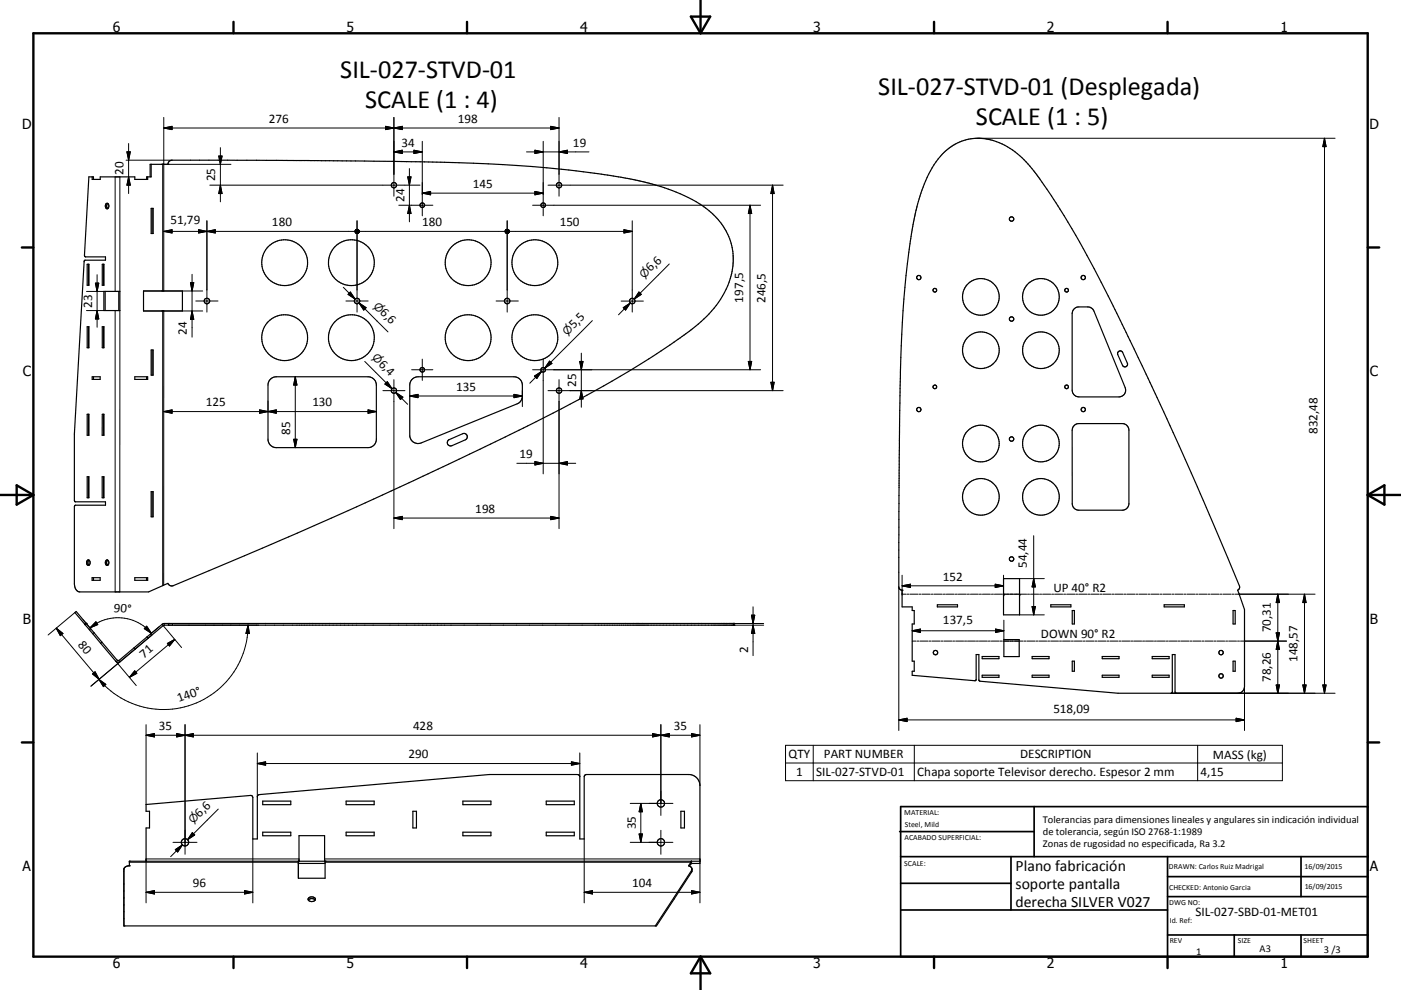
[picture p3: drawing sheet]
<svg xmlns="http://www.w3.org/2000/svg" width="420mm" height="297mm" viewBox="0 0 420 297" stroke-linecap="round" stroke-linejoin="round" font-family="sans-serif">
<g fill="none" stroke="#000" stroke-width=".36">
<path d="M27.6 53.1v.7h2.5v-.7h10.3v.7h3.9v-.7M45 53.1v-3.8h5.3a1.21 1.21 0 0 1 1.3-1.2l49.7 .1a992.5 992.5 0 0 1 58.2 1.8l19.8 2.1 6.9 1.1 7.7 1.6a55.6 55.6 0 0 1 17.1 7.2 18.9 18.9 0 0 1 6.2 25.8 41.3 41.3 0 0 1-13.3 13.6 401.9 401.9 0 0 1-58.4 32.6l-12.6 6a1519.5 1519.5 0 0 1-59.6 26.7l-21.3 9a1.22 1.22 0 0 1-1.7-.7l-5.7 2.6h-20.7a2.17 2.17 0 0 1-1.6-2.5v-23.2l.3-.3h9v-1h-9l-.3-.5v-19.9l2.9-51.7 .3-.4h6.1v-1h-5.9l-.4-.4 1.3-23.6h1.4v.7M45.3 49.3v3.8h-1.3v.7M282.7 46.1a15.2 15.2 0 0 1 19.4-2.1 37 37 0 0 1 11 11.7 335.1 335.1 0 0 1 25.7 46.5l14.8 31.7 7.2 16.3 10.8 25.6a.99 .99 0 0 1-.5 1.3l2 5.8v23.1a2.02 2.02 0 0 1-2 2l-18.7-.1-.1-11.5h-.8v11.3l-.4 .3h-15.9l-41.4-3.6-.3-.4v-7.6h-.8v7.6l-.3 .2-18.9-1.6v-1.2h.6v-3h-.6v-11.2h.6v-4h-.6v-1.1h-3v-5a1.04 1.04 0 0 1-1-1l.1-41.9a622.8 622.8 0 0 1 2-51.5l1.3-10.3 1.5-8.2a46.5 46.5 0 0 1 6.9-16.5zM26.1 79.3h.6v6.3h-.6zM26.5 79.3v6.3M30.7 79.3h.5v6.3h-.5zM31 79.3v6.3M31.7 61.2a.6 .6 0 0 1 .9 0 .6 .6 0 0 1 0 .8 .56 .56 0 0 1-.7 .6 .56 .56 0 0 1-.3-.8zM32.3 61a1.05 1.05 0 0 0 0 1.6M45.3 62.5h.6v7.6h-.6zM45.6 62.5v7.6"/>
<path d="M26.1 98h.6v6.3h-.6zM26.5 98v6.3M30.7 98h.5v6.3h-.5zM31 98v6.3M31.1 87.4h4.8v5.8h-4.8zM31.5 87.4v5.8M35.6 87.4v5.8M43 87.3h11.7v6h-11.7zM321.9 92.8l1.2-.7h3l1 .2 .7 .7 9.5 23.3a2.02 2.02 0 0 1-1.8 2.8h-12.1a2.06 2.06 0 0 1-2-2v-23zM27.6 113h2.4v.8h-2.4zM28 113v.8M40.4 113h3.9v.8h-3.9z"/>
<path d="M44 113v.8M45.3 105h.6v7.6h-.6zM45.6 105v7.6M81.2 113.6l.9-.5 .7-.1h27.5a2.5 2.5 0 0 1 2.5 2.5v16.3a2.5 2.5 0 0 1-2.5 2.5h-27.5a2.5 2.5 0 0 1-2.5-2.5v-16.3l.3-1zM123.7 113.6l1.6-.6h28.8a2.5 2.5 0 0 1 2.5 2.5v3.4a2.5 2.5 0 0 1-1.6 2.3l-28.7 11.7a2.49 2.49 0 0 1-3.5-2.3v-15.1l.3-1zM335.4 105.4l.5-.1 .6 .3 1.5 3.3a.79 .79 0 0 1-.4 1.1 .79 .79 0 0 1-1.1-.4l-1.4-3.2v-.6zM26.1 124.3h.6v6.3h-.6zM26.5 124.3v6.3M30.7 124.3h.5v6.3h-.6zM31 124.3v6.3M134.5 132l4.2-1.9a1 1 0 0 1 1.3 .5 1 1 0 0 1-.5 1.4l-4 1.7a1.01 1.01 0 0 1-1.3-.4 1.01 1.01 0 0 1 .3-1.3zM321.9 127.8l.9-.6 .6-.1h13.1a1.98 1.98 0 0 1 2 2v22a2.02 2.02 0 0 1-2 2h-13.1a1.97 1.97 0 0 1-1.9-2l-.1-22z"/>
<path d="M26.1 143h.6v6.3h-.6zM26.5 143v6.3M30.6 143h.6v6.3h-.6zM31 143v6.3M45.3 147.5h.6v7.5h-.6zM45.6 147.5v7.5M26.2 168.1l.1-.1a.81 .81 0 0 1 .7 .8 .81 .81 0 0 1-.7 .8 1 1 0 0 1-.1-1.5zM26.7 168.1a1.03 1.03 0 0 0 0 1.5M27.6 173.3h2.4v.8h-2.4zM28 173.3v.8M31.7 168.2a.6 .6 0 0 1 .8 0 .6 .6 0 0 1 .1 .8 .55 .55 0 0 1-.6 .6 .55 .55 0 0 1-.4-.8zM32.3 168.1a.98 .98 0 0 0 0 1.5"/>
<path d="M40.4 173.3h3.9v.8h-3.9zM43.9 173.3v.8M300.9 173.6h4.8v10.9h-4.8zM25.4 187.2v.1M25.4 187.3l.1 .1M25.5 187.4l1.3 1.5M25.8 186.9l-3-3.5-.3 .4 2.9 3.4M25.8 186.9l.1 .2M25.8 186.9h.1M25.9 187.1l1.3 1.5M25.9 187.1l-.4 .3M26.8 188.9l1 1.2"/>
<path d="M27.2 188.6l-.4 .3M27.2 188.6l1 1.2M27.8 190.1l2.4 2.9M28.2 189.8l2.4 2.9M28.2 189.8l-.4 .3M30.6 192.7l4.7 5.5 .5-.1 4.4-3.8M30.6 192.7l-.4 .3M40.2 194.3l.4 .4M44.1 191.1l-3.9 3.2M44.1 191.1l.3 .3M44.4 191.4l-8.3 7.1-.6 .2-.8-.4-4.5-5.3M45.2 190.2l3.4-2.9 .7-.2h170.7v.5h-170.7l-3.8 3"/>
<path d="M45.2 190.2l-1.1 .9M45.2 190.2l.3 .4M45.5 190.6l-1.1 .8M50.5 187.1v.5M281 181.4h6.1v.7h-6.1zM294.5 197h5v.6h-5zM301 191.9h4.6v5.1h-4.6zM309.5 197h5v.6h-5zM315 181.4h6.1v.7h-6.1zM321.5 183.2h.6v4h-.6zM321.5 198.4h.6v3h-.6zM330.5 197h5v.6h-5z"/>
<path d="M345.4 197h5.1v.6h-5.1zM349 181.4h6.1v.7h-6.1zM369.7 183.2h.6v4h-.6zM369.7 198.4h.6v3h-.6zM294.5 202.6h5v.6h-5zM309.5 202.6h5v.6h-5zM330.5 202.6h5v.6h-5zM345.4 202.6h5.1v.6h-5.1zM43.8 258.4v-10h1v-5h-1v-2l31.6-2.7 .4 .6v12.4h1.3v-12.6l.3-.6 .4-.1 68.9-6h26.4l.5 .2 .2 .4v18.7h1.3v-18.7l.4-.5 31-.1a3.3 3.3 0 0 1 3.3 3.3v23.3h-2.5M78.8 249.7h8.4v1h-8.4zM78.8 240.3h8.4v1.1h-8.4zM89.5 258.4v5.1h8v-5.1"/>
<path d="M89.5 259h8M89.6 258.4v-7.7h7.7v7.7M103.8 249.7h8.4v1h-8.4zM103.8 240.3h8.4v1.1h-8.4zM123.8 243.4h1.1v5h-1.1zM138.8 249.7h8.4v1h-8.4zM138.8 240.3h8.4v1.1h-8.4zM163.8 249.7h8.4v1h-8.4zM163.8 240.3h8.4v1.1h-8.4zM204.1 243.4h1.1v5h-1.1zM206.7 259.9l.6 .3 .2 .5M207.1 258.7l-.7 1.1 .3 .1"/>
<path d="M207.1 259.2l-.4 .7M207.1 258.7v.5M207.2 259.1l-.1 .1M207.3 258.4l-.2 .3M207.3 259l-.1 .1M207.3 258.4v.6M209.8 258.4h-171v1.4l-1.2 .3-.5 .6v15M92.4 270a1.37 1.37 0 0 1 2.1 0M92.6 269.3a1.09 1.09 0 0 1 1.2-.2 1.09 1.09 0 0 1 .7 .9 1.16 1.16 0 0 1-1.2 .5 1.16 1.16 0 0 1-.9-.9zM207.4 260.9l-10.9 16.9M207.5 260.7l-.2 1-10.5 16.1h-159.6l-.1-2.2M207.5 260.7l-.1 .1"/>
<circle cx="118.1" cy="55.6" r=".8"/>
<circle cx="167.6" cy="55.6" r=".8"/>
<circle cx="85.3" cy="78.8" r="6.9"/>
<circle cx="105.4" cy="78.8" r="6.9"/>
<circle cx="126.6" cy="61.6" r=".69"/>
<circle cx="140.4" cy="78.8" r="6.9"/>
<circle cx="160.4" cy="78.8" r="6.9"/>
<circle cx="162.9" cy="61.6" r=".69"/>
<circle cx="303.3" cy="65.7" r=".66"/>
<circle cx="62" cy="90.3" r=".83"/>
<circle cx="107" cy="90.3" r=".83"/>
<circle cx="152.1" cy="90.3" r=".82"/>
<circle cx="189.6" cy="90.3" r=".82"/>
<circle cx="275.5" cy="83.3" r=".64"/>
<circle cx="280.3" cy="87.1" r=".55"/>
<circle cx="294.1" cy="89.1" r="5.5"/>
<circle cx="303.3" cy="95.7" r=".66"/>
<circle cx="312.1" cy="89.1" r="5.5"/>
<circle cx="319.8" cy="87.1" r=".55"/>
<circle cx="324.8" cy="83.3" r=".64"/>
<circle cx="85.4" cy="101.3" r="6.9"/>
<circle cx="105.4" cy="101.3" r="6.9"/>
<circle cx="118.1" cy="117.2" r=".81"/>
<circle cx="126.6" cy="110.9" r=".69"/>
<circle cx="140.4" cy="101.3" r="6.9"/>
<circle cx="160.4" cy="101.3" r="6.9"/>
<circle cx="162.9" cy="110.9" r=".69"/>
<circle cx="167.6" cy="117.2" r=".8"/>
<circle cx="280.3" cy="116.1" r=".55"/>
<circle cx="294.1" cy="105.1" r="5.5"/>
<circle cx="312.1" cy="105.1" r="5.5"/>
<circle cx="319.8" cy="116.1" r=".55"/>
<circle cx="275.5" cy="122.9" r=".64"/>
<circle cx="294.1" cy="133.1" r="5.5"/>
<circle cx="303.3" cy="131.7" r=".66"/>
<circle cx="312.1" cy="133.1" r="5.5"/>
<circle cx="324.8" cy="122.9" r=".64"/>
<circle cx="294.1" cy="149.1" r="5.5"/>
<circle cx="312.1" cy="149.1" r="5.5"/>
<circle cx="303.3" cy="167.7" r=".66"/>
<circle cx="280.5" cy="195.8" r=".66"/>
<circle cx="366.1" cy="195.8" r=".65"/>
<circle cx="366.1" cy="202.8" r=".66"/>
<circle cx="55.5" cy="252.7" r="1.1"/>
<circle cx="198.1" cy="241" r="1.1"/>
<circle cx="198.1" cy="252.7" r="1.1"/>
</g>
<g fill="none" stroke="#000" stroke-width=".3">
<path d="M49.1 35.2v52.1M49.1 38.4h118.5M49.1 38.4l2.5-.5v1zM115.6 37.9l2.5 .5-2.5 .5zM118.1 35.2v23.7M118.1 38.4l2.5-.5v1zM165.1 37.9l2.5 .5-2.5 .5zM167.6 35.2v23.7M34.5 53.1v34.3M35.9 53.1v34.3M37.8 48.1h13.8M38.1 45.5h1l-.5 2.6z"/>
<path d="M38.6 53.1l.5 2.5h-1zM38.6 43.1v15M62.9 55.6h63M65.6 46.8h1l-.5 2.5zM66.1 55.6l.5 2.5h-1zM66.1 44.3v16.3M69.2 49.3h-20.4v38M118.1 45.6l2.5-.5v1zM118.1 45.6h8.5M122.2 53.1h1l-.5 2.5zM122.7 50.6v16M124.1 45.1l2.5 .5-2.5 .5z"/>
<path d="M126.6 42.4v22.3M126.6 57.9h36.3M126.6 57.9l2.5-.5v1.1zM157.9 45.6h18.7M160.4 57.4l2.5 .5-2.5 .6zM160.4 45.1l2.5 .5-2.5 .5zM162.9 42.4v22.3M164.3 55.6h70.5M167.6 45.6l2.5-.5v1zM231.6 55.6v61.6M231.6 55.6l.5 2.5h-1zM293.1 41.5h107.2"/>
<path d="M397.1 41.5v166.5M397.1 41.5l.5 2.5h-1zM49.1 69.4h57.3M49.1 69.4l2.5-.5v1zM59.5 68.9l2.5 .5-2.5 .5zM62 66.2v27.4M62 69.4l2.5-.5v1zM107 66.2v27.4M107.7 69.4h43.7M119.6 61.6h10.2M122.7 61.6l.5 2.5h-1zM152.1 66.2v27.4"/>
<path d="M152.7 69.4h36.9M159.7 61.6h68.3M187.1 68.9l2.5 .5-2.5 .5zM189.6 66.2v27.4M200.7 79.2l-10.6 10.5M224.9 61.6v49.3M224.9 61.6l.5 2.5h-1zM25.9 93.2h5.2M25.9 87.4h5.2M28.6 84.9h1l-.5 2.5zM29.1 82.4v15.8M29.1 93.2l.5 2.5h-1z"/>
<path d="M34.5 93.2v84.4M35.9 93.2v84.4M43 87.3h17.8M43 93.3h17.8M48.8 93.3v82.4M49.1 93.3v82.2M57.1 84.8h1l-.5 2.5zM57.6 82.3v18.9M57.6 93.3l.5 2.5h-1zM58.7 90.3h6.7M102.9 86.2l3.6 3.5M103.7 90.3h6.7"/>
<path d="M105 87.6l1.5 2.1-2.1-1.4zM107.6 90.9l1.8 1.8M107.6 90.9l2.2 1.4-.7 .7zM107.6 90.9l8.7 8.7M148.7 90.3h6.7M177.6 96.2l-14.3 14.2M186.2 90.3h6.7M186.9 92.3l2.1-1.4-1.5 2.1zM189 90.9l-3.6 3.5M191.6 87.6l.7 .7-2.2 1.4zM88.5 113v21.3M88.5 113l.5 2.5h-1z"/>
<path d="M109.4 108.4l8.1 8.2M114.8 117.2h6.6M115.8 114.9l1.7 1.7M116.1 114.5l1.4 2.1-2.1-1.4zM118.1 113.9v44.7M118.7 117.8l3.5 3.5M118.7 117.8l2.1 1.4-.7 .7zM122.8 118.8h33.8M122.8 118.8l2.5-.5v1zM123.4 110.9h6.4M126.6 107.8v6.3M154.1 118.3l2.5 .5-2.5 .5z"/>
<path d="M156.6 117.2v4.8M159.7 110.9h68.3M160.2 112.8l2.2-1.4-1.5 2.1zM162.4 111.4l-3.6 3.6M162.9 107.8v34.4M164.3 117.2h70.5M164.8 108.3l.7 .7-2.2 1.4zM165.1 108.7l-1.8 1.7M167.6 113.9v44.7M173.8 108.4h1l-.5 2.5zM174.3 105.9v16.3M174.3 117.2l.5 2.5h-1z"/>
<path d="M224.4 108.4h1l-.5 2.5zM231.1 114.7h1l-.5 2.5zM49.1 123.5l2.5-.5v1zM49.1 123.5h63.7M77.8 123l5 1v-1l-5 1zM80.3 120.3v3.4M88 131.8h1l-.5 2.5zM110.3 123l2.5 .5-2.5 .5zM155 139h17.6M160.4 138.5l2.5 .5-2.5 .5zM167.6 139l2.5-.5v1zM118.1 155.4l2.5-.5v1z"/>
<path d="M118.1 155.4h49.5M165.1 154.9l2.5 .5-2.5 .5zM269.5 176.1v43.1M270.5 178.3h1.2M270.5 175.8h30.4M270.5 175.8l2.5-.5v1zM270.5 172.6v5.9M272 178.3h.6M272.9 178.3h2.4M275.6 178.3h.6M276.5 178.3h2.4M279.2 178.3h.6"/>
<path d="M280.1 178.3h2.4M282.8 178.3h.6M283.7 178.3h2.4M286.4 178.3h.6M287.3 178.3h2.4M290 178.3h.6M290.9 178.3h2.4M293.6 178.3h.6M294.5 178.3h2.4M297.2 178.3h.6M298.1 178.3h2.4M298.4 175.3l2.5 .5-2.5 .5z"/>
<path d="M300.8 178.3h7M300.9 172.6v6.2M305.7 173.6h7.4M308.1 178.3h.6M309 178.3h2.4M309.9 160.7v23.8M309.9 173.6l.5 2.5h-1zM311.7 178.3h.6M312.6 178.3h2.4M315.3 178.3h.6M316.2 178.3h2.4M318.9 178.3h.6"/>
<path d="M319.8 178.3h2.4M322.5 178.3h.6M323.4 178.3h2.4M326.1 178.3h.6M327 178.3h2.4M329.7 178.3h.6M330.6 178.3h2.4M333.3 178.3h.6M334.2 178.3h2.4M336.9 178.3h.6M337.8 178.3h2.4M340.5 178.3h.7"/>
<path d="M341.5 178.3h2.3M344.2 178.3h.6M345.1 178.3h2.4M347.8 178.3h.6M348.7 178.3h2.4M351.4 178.3h.6M352.3 178.3h2.4M355 178.3h.6M355.9 178.3h2.4M358.6 178.3h.6M359.5 178.3h2.4M362.2 178.3h.6"/>
<path d="M363.1 178.3h2.4M365.8 178.3h.6M366.7 178.3h2.4M369.4 178.3h.6M370.3 178.3h24M383.1 178.3v29.7M383.1 178.3l.5 2.5h-1zM391.1 178.3v29.7M391.1 178.3l.5 2.5h-1zM16.9 188.5l12.8 15.3M16.9 188.5l2 1.6-.8 .6zM22.5 183.8l-8.1 6.7"/>
<path d="M24.9 185.9l2.3 2.7M25.8 186.9l-.4 .3M25.9 187.1l-.4 .3M27 188.4a13.1 13.1 0 0 1 18.4 1.6M28.8 186.5l.5 .9-2.3 1zM34.7 198.3l6.1 7.4M44 187.9l1.4 2.1-2.1-1.4zM45.5 190.6l-18.3 15.3M47.8 187.9l-2.6 2.3M48.6 187.3l5.8 7M49.3 187.1v.5M50.2 193l2.2-1.2-1.6 2z"/>
<path d="M51.7 187.1v.5M52.1 187.6h25.4M52.1 187.1h176.8M52.4 191.8l-13.6 11.4M74.4 187.6a25.3 25.3 0 0 1-16.7 23.7 25.3 25.3 0 0 1-28-7.5M74.4 187.6l.4 2.5-1.1-.1zM220 187.6h8.9M225.3 184.6h1l-.5 2.5zM225.8 182v14.7M225.8 187.6l.5 2.5h-1zM273.5 192.3h1.1M273.5 189.2h27.5"/>
<path d="M273.5 189.2l2.5-.5v1zM275 192.3h.5M275.8 192.3h2.4M278.5 192.3h.6M279.4 192.3h2.4M282.1 192.3h.6M283 192.3h2.3M285.6 192.3h.6M286.5 192.3h2.4M289.2 192.3h.6M290.1 192.3h2.4M292.7 192.3h.6"/>
<path d="M293.6 192.3h2.4M296.3 192.3h.6M297.2 192.3h2.4M298.5 188.7l2.5 .5-2.5 .5zM299.9 192.3h.6M300.7 192.3h6M301 186.1v5.8M305.7 184.5h7.4M307 192.3h.6M307.9 192.3h2.3M309.4 182h1l-.5 2.5zM310.5 192.3h.6"/>
<path d="M311.4 192.3h2.4M314.1 192.3h.6M315 192.3h2.4M317.7 192.3h.5M318.5 192.3h2.4M321.2 192.3h.6M322.1 192.3h2.4M324.8 192.3h.6M325.7 192.3h2.3M328.3 192.3h.6M329.2 192.3h2.4M331.9 192.3h.6"/>
<path d="M332.8 192.3h2.3M335.4 192.3h.6M336.3 192.3h2.4M339 192.3h.6M339.9 192.3h2.4M342.6 192.3h.6M343.4 192.3h2.4M346.1 192.3h.6M347 192.3h2.4M349.7 192.3h.6M350.6 192.3h2.3M353.2 192.3h.6"/>
<path d="M354.1 192.3h2.4M356.8 192.3h.6M357.7 192.3h2.4M360.4 192.3h.5M361.2 192.3h2.4M363.9 192.3h.6M364.8 192.3h2.4M367.5 192.3h.6M368.4 192.3h2.3M371 192.3h.6M371.9 192.3h13.8M382.6 189.8h1l-.5 2.5z"/>
<path d="M383.1 192.3l.5 2.5h-1zM27.7 202.2l.8-.6 1.2 2.2zM29.7 203.8l2 1.5-.7 .7zM40.4 201.3l.6 .7-2.2 1.2zM43.8 217.4v24M55.5 217.4v38.9M198.1 217.4v27.2M209.8 217.4v18.3M269.5 216h103.6M269.5 216l2.5-.5v1zM351.1 208h49.2M370.6 215.5l2.5 .5-2.5 .5z"/>
<path d="M373.1 206v13.2M382.6 205.5h1l-.5 2.5zM390.6 205.5h1l-.5 2.5zM396.6 205.5h1l-.5 2.5zM43.8 220.6h166M43.8 220.6l2.5-.5v1zM53 220.1l5 1v-1l-5 1zM77.1 229.1h96.7M77.1 229.1l2.5-.5v1zM77.1 225.9v13.2M171.3 228.6l2.5 .5-2.5 .5zM173.8 225.9v7.1"/>
<path d="M195.6 220.1v1l5.1-1v1zM207.3 220.1l2.5 .5-2.5 .5zM235.5 223.6h149v10.6h-149zM235.5 228.9h149M243.8 223.6v10.6M274.1 223.6v10.6M359.1 223.6v10.6M38.8 258.7h50.7M51.9 252.7h7.2M52.6 254.9l2.1-1.4-1.4 2.1zM54.7 253.5l-3.5 3.5M57.7 249.8l.7 .7-2.2 1.4z"/>
<path d="M65.4 242.7l-9.2 9.2M75.8 251.7v19.2M89.6 257.7h-45.8v13.2M97.3 257.7h112.5v13.2M97.5 258.7h109.6M175.1 251.7v19.2M188.9 241h12.8M188.9 252.7h12.8M191.6 250.2h1l-.5 2.5zM192.1 241v11.7M192.1 241l.5 2.5h-1zM198.1 249.1v7.2"/>
<path d="M43.8 267.7h32M43.8 267.7l2.5-.5v1zM73.3 267.2l2.5 .5-2.5 .5zM175.1 267.7h34.7M175.1 267.7l2.5-.5v1zM207.3 261.1v.6M207.3 267.2l2.5 .5-2.5 .5z"/>
</g>
<g fill="#000">
<circle cx="50.3" cy="49.3" r=".18"/>
<circle cx="48.8" cy="93.3" r=".18"/>
<circle cx="270.5" cy="177.1" r=".18"/>
<circle cx="300.9" cy="178.5" r=".18"/>
<circle cx="305.7" cy="178.5" r=".18"/>
<circle cx="25.5" cy="187.4" r=".18"/>
<circle cx="25.9" cy="187.1" r=".18"/>
<circle cx="220" cy="187.1" r=".18"/>
<circle cx="220" cy="187.6" r=".18"/>
<circle cx="38.8" cy="259.8" r=".18"/>
<circle cx="38.8" cy="258.4" r=".18"/>
<circle cx="89.5" cy="258.4" r=".18"/>
<circle cx="89.5" cy="259" r=".18"/>
<circle cx="97.5" cy="258.4" r=".18"/>
<circle cx="37.2" cy="277.8" r=".18"/>
</g>
<g fill="none" stroke="#000" stroke-width=".71">
<path d="M10 10h400v277h-400zM70 6.6v3.4M140 6.6v3.4M207.1 5h5.8l-2.9 5zM210 0v10M280 6.6v3.4M350 6.6v3.4M6.6 74.2h3.4M410 74.2h3.5M0 148.5h10M5 145.6l5 2.9-5 2.9zM410 148.5h10.1"/>
<path d="M410 148.5l5.1-2.9v5.8zM6.6 222.7h3.4M410 222.7h3.5M70 287v3.4M140 287v3.4M210 287v10M210 287l2.9 5h-5.8zM280 287v3.4M350 287v3.4"/>
</g>
<g fill="none" stroke="#000" stroke-width=".51">
<path d="M269.7 249.5h40.3M270 242h140v45h-140zM270 257h140M303.1 257v16M310 242v15M350 257v30M390.1 257v12M270 265h33.1M270 273h80M350 269h60M350 263h60M350 280.5h60"/>
<path d="M370 280.5v6.5M390.1 280.5v6.5"/>
</g>
<g fill="#000" stroke="#000" stroke-width=".3">
<path d="M49.1 38.4l2.5-.5v1zM115.6 37.9l2.5 .5-2.5 .5zM118.1 38.4l2.5-.5v1zM165.1 37.9l2.5 .5-2.5 .5zM38.1 45.5h1l-.5 2.6zM38.6 53.1l.5 2.5h-1zM65.6 46.8h1l-.5 2.5zM66.1 55.6l.5 2.5h-1zM118.1 45.6l2.5-.5v1zM122.2 53.1h1l-.5 2.5zM124.1 45.1l2.5 .5-2.5 .5zM126.6 57.9l2.5-.5v1.1z"/>
<path d="M160.4 57.4l2.5 .5-2.5 .6zM160.4 45.1l2.5 .5-2.5 .5zM167.6 45.6l2.5-.5v1zM231.6 55.6l.5 2.5h-1zM397.1 41.5l.5 2.5h-1zM49.1 69.4l2.5-.5v1zM59.5 68.9l2.5 .5-2.5 .5zM62 69.4l2.5-.5v1zM107.6 69.1l.1 .3zM107.4 68.9l.3 .5zM107.3 68.8l.4 .6zM107.1 68.8l.6 .6z"/>
<path d="M106.9 68.8l.8 .6zM106.7 68.9l1 .5zM106.6 69l.1-.1 1 .5zM106.6 69l1.1 .4-1.2-.3zM106.5 69.1l1.2 .3-1.3-.1zM106.4 69.3l1.3 .1-1.3 .1zM106.4 69.5l1.3-.1-1.2 .3zM106.5 69.7l1.2-.3-1.1 .4zM106.6 69.8l1.1-.4-1 .6zM106.7 70l1-.6-.8 .6zM106.9 70l.8-.6zM107.7 69.4l-.6 .6z"/>
<path d="M107.7 69.4l-.4 .6zM107.7 69.4l-.3 .5zM107.7 69.4l-.1 .4zM107.7 69.4v.2zM122.7 61.6l.5 2.5h-1zM152.6 69.1l.1 .3zM152.4 68.9l.3 .5zM152.3 68.8l.4 .6zM152.1 68.8l.6 .6zM151.9 68.8l.8 .6zM151.7 68.9l1 .5zM151.7 68.9l1 .5-1.1-.4z"/>
<path d="M151.6 69l1.1 .4-1.2-.3zM151.5 69.1l1.2 .3-1.3-.1zM151.4 69.3l1.3 .1-1.3 .1zM151.4 69.5l1.3-.1-1.2 .3zM151.5 69.7l1.2-.3-1.1 .4zM151.6 69.8l1.1-.4-1 .6zM151.7 70l1-.6-.8 .6zM151.9 70l.8-.6zM152.7 69.4l-.6 .6zM152.7 69.4l-.4 .6zM152.7 69.4l-.3 .5zM152.7 69.4l-.1 .4z"/>
<path d="M152.7 69.4l-.1 .2zM187.1 68.9l2.5 .5-2.5 .5zM224.9 61.6l.5 2.5h-1zM28.6 84.9h1l-.5 2.5zM29.1 93.2l.5 2.5h-1zM57.1 84.8h1l-.5 2.5zM57.6 93.3l.5 2.5h-1zM105 87.6l1.5 2.1-2.1-1.4zM107.6 90.9l2.2 1.4-.7 .7zM186.9 92.3l2.1-1.4-1.5 2.1zM191.6 87.6l.7 .7-2.2 1.4zM88.5 113l.5 2.5h-1z"/>
<path d="M116.1 114.5l1.4 2.1-2.1-1.4zM118.7 117.8l2.1 1.4-.7 .7zM122.8 118.8l2.5-.5v1zM154.1 118.3l2.5 .5-2.5 .5zM160.2 112.8l2.2-1.4-1.5 2.1zM164.8 108.3l.7 .7-2.2 1.4zM173.8 108.4h1l-.5 2.5zM174.3 117.2l.5 2.5h-1zM224.4 108.4h1l-.5 2.5zM231.1 114.7h1l-.5 2.5zM49.1 123.5l2.5-.5v1zM77.8 123l2.5 .5-2.5 .5z"/>
<path d="M80.3 123.5l2.5-.5v1zM88 131.8h1l-.5 2.5zM110.3 123l2.5 .5-2.5 .5zM160.4 138.5l2.5 .5-2.5 .5zM167.6 139l2.5-.5v1zM118.1 155.4l2.5-.5v1zM165.1 154.9l2.5 .5-2.5 .5zM270.5 175.8l2.5-.5v1zM298.4 175.3l2.5 .5-2.5 .5zM309.9 173.6l.5 2.5h-1zM16.9 188.5l2 1.6-.8 .6zM28.8 186.5l.5 .9-2.3 1z"/>
<path d="M44 187.9l1.4 2.1-2.1-1.4zM50.2 193l2.2-1.2-1.6 2zM74.4 187.6l.4 2.5-1.1-.1zM225.3 184.6h1l-.5 2.5zM225.8 187.6l.5 2.5h-1zM273.5 189.2l2.5-.5v1zM298.5 188.7l2.5 .5-2.5 .5zM309.4 182h1l-.5 2.5zM382.6 189.8h1l-.5 2.5zM383.1 192.3l.5 2.5h-1zM383.1 178.3l.5 2.5h-1zM391.1 178.3l.5 2.5h-1z"/>
<path d="M27.7 202.2l.8-.6 1.2 2.2zM29.7 203.8l2 1.5-.7 .7zM40.4 201.3l.6 .7-2.2 1.2zM269.5 216l2.5-.5v1zM370.6 215.5l2.5 .5-2.5 .5zM382.6 205.5h1l-.5 2.5zM390.6 205.5h1l-.5 2.5zM396.6 205.5h1l-.5 2.5zM43.8 220.6l2.5-.5v1zM53 220.1l2.5 .5-2.5 .5zM55.5 220.6l2.5-.5v1zM77.1 229.1l2.5-.5v1z"/>
<path d="M171.3 228.6l2.5 .5-2.5 .5zM195.6 220.1l2.5 .5-2.5 .5zM198.1 220.6l2.6-.5v1zM207.3 220.1l2.5 .5-2.5 .5zM52.6 254.9l2.1-1.4-1.4 2.1zM57.7 249.8l.7 .7-2.2 1.4zM191.6 250.2h1l-.5 2.5zM192.1 241l.5 2.5h-1zM43.8 267.7l2.5-.5v1zM73.3 267.2l2.5 .5-2.5 .5zM175.1 267.7l2.5-.5v1zM207.3 267.2l2.5 .5-2.5 .5z"/>
</g>
<g font-size="7.9">
<text x="102" y="23.5">SIL-027-STVD-01</text>
<text x="263.3" y="28.6">SIL-027-STVD-01 (Desplegada)</text>
<text x="109.5" y="32.4">SCALE (1 : 4)</text>
<text x="292.6" y="37.6">SCALE (1 : 5)</text>
</g>
<g font-size="4.7">
<text x="304.5" y="261.2">Plano fabricación</text>
<text x="304.5" y="266.6">soporte pantalla</text>
<text x="304.5" y="272">derecha SILVER V027</text>
</g>
<g font-size="4.2">
<text x="33.9" y="9.6">6</text>
<text x="103.9" y="9.6">5</text>
<text x="173.9" y="9.6">4</text>
<text x="243.8" y="9.6">3</text>
<text x="313.9" y="9.6">2</text>
<text x="383.9" y="9.6">1</text>
<text x="6.7" y="38.7">D</text>
<text x="410.5" y="38.7">D</text>
<text x="6.9" y="112.9">C</text>
<text x="410.7" y="112.9">C</text>
<text x="6.9" y="187.1">B</text>
<text x="410.7" y="187.1">B</text>
<text x="6.8" y="261.4">A</text>
<text x="410.7" y="261.4">A</text>
<text x="33.9" y="290.4">6</text>
<text x="103.9" y="290.4">5</text>
<text x="173.9" y="290.4">4</text>
<text x="243.8" y="290.4">3</text>
<text x="313.9" y="290.4">2</text>
<text x="383.9" y="290.4">1</text>
</g>
<g font-size="3.9">
<text x="80.6" y="36.8">276</text>
<text x="137.2" y="36.8">198</text>
<text x="120.4" y="44">34</text>
<text x="171.8" y="44">19</text>
<text x="37" y="52.6" transform="rotate(-90 37 52.6)">20</text>
<text x="64.5" y="54.4" transform="rotate(-90 64.5 54.4)">25</text>
<text x="141.7" y="56.4">145</text>
<text x="121.2" y="60.6" transform="rotate(-90 121.2 60.6)">24</text>
<text x="51.1" y="67.3">51,79</text>
<text x="81.5" y="67.9">180</text>
<text x="126.6" y="67.9">180</text>
<text x="167.8" y="67.9">150</text>
<text x="195.1" y="81.7" transform="rotate(-45 195.1 81.7)">6,6</text>
<text x="27.6" y="92.3" transform="rotate(-90 27.6 92.3)">23</text>
<text x="113.8" y="94" transform="rotate(45 113.8 94)">6,6</text>
<text x="222.8" y="90.8" transform="rotate(-90 222.8 90.8)">197,5</text>
<text x="229.5" y="90.8" transform="rotate(-90 229.5 90.8)">246,5</text>
<text x="56" y="100.4" transform="rotate(-90 56 100.4)">24</text>
<text x="172" y="98.7" transform="rotate(-45 172 98.7)">5,5</text>
<text x="113.4" y="109.5" transform="rotate(45 113.4 109.5)">6,4</text>
<text x="136.7" y="117.3">135</text>
<text x="172.7" y="116.1" transform="rotate(-90 172.7 116.1)">25</text>
<text x="61.7" y="121.9">125</text>
<text x="93.6" y="121.9">130</text>
<text x="87" y="130.5" transform="rotate(-90 87 130.5)">85</text>
<text x="395" y="130.2" transform="rotate(-90 395 130.2)">832,48</text>
<text x="155.7" y="137.4">19</text>
<text x="142.5" y="153.8">198</text>
<text x="307.8" y="170.4" transform="rotate(-90 307.8 170.4)">54,44</text>
<text x="282.7" y="174.2">152</text>
<text x="315.8" y="177.5">UP 40° R2</text>
<text x="34" y="183.6" transform="rotate(5 34 183.6)">90°</text>
<text x="282.7" y="187.2">137,5</text>
<text x="312.1" y="191.5">DOWN 90° R2</text>
<text x="381" y="189.7" transform="rotate(-90 381 189.7)">70,31</text>
<text x="23.2" y="193.5" transform="rotate(50 23.2 193.5)">80</text>
<text x="43.1" y="197.6" transform="rotate(-40 43.1 197.6)">71</text>
<text x="224.3" y="195.9" transform="rotate(-90 224.3 195.9)">2</text>
<text x="389" y="198.6" transform="rotate(-90 389 198.6)">148,57</text>
<text x="381" y="204.6" transform="rotate(-90 381 204.6)">78,26</text>
<text x="53.6" y="210.7" transform="rotate(-20 53.6 210.7)">140°</text>
<text x="315.8" y="213.9">518,09</text>
<text x="47.7" y="219">35</text>
<text x="123.9" y="219">428</text>
<text x="202" y="219">35</text>
<text x="122.5" y="227.5">290</text>
<text x="236.4" y="227.5">QTY</text>
<text x="247" y="227.5">PART NUMBER</text>
<text x="305.8" y="227.5">DESCRIPTION</text>
<text x="363.6" y="227.6">MASS (kg)</text>
<text x="238.7" y="232.8">1</text>
<text x="244.7" y="232.8">SIL-027-STVD-01</text>
<text x="275" y="232.9">Chapa soporte Televisor derecho. Espesor 2 mm</text>
<text x="359.9" y="232.8">4,15</text>
<text x="59.9" y="245.3" transform="rotate(-45 59.9 245.3)">6,6</text>
<text x="190.6" y="248.8" transform="rotate(-90 190.6 248.8)">35</text>
<text x="57.8" y="266.1">96</text>
<text x="189.6" y="266.1">104</text>
<text x="358.4" y="274.9">SIL-027-SBD-01-MET01</text>
</g>
<g font-size="3.3">
<text x="193.1" y="83.7" transform="rotate(-45 193.1 83.7)">⌀</text>
<text x="111.8" y="92" transform="rotate(45 111.8 92)">⌀</text>
<text x="170" y="100.8" transform="rotate(-45 170 100.8)">⌀</text>
<text x="111.4" y="107.4" transform="rotate(45 111.4 107.4)">⌀</text>
<text x="57.9" y="247.2" transform="rotate(-45 57.9 247.2)">⌀</text>
</g>
<g font-size="3.1">
<text x="312.7" y="246.8">Tolerancias para dimensiones lineales y angulares sin indicación individual</text>
<text x="312.7" y="250.4">de tolerancia, según ISO 2768-1:1989</text>
<text x="312.7" y="254">Zonas de rugosidad no especificada, Ra 3.2</text>
<text x="358.6" y="286.5">1</text>
<text x="377.6" y="285.6">A3</text>
<text x="396.9" y="285.9">3 /3</text>
</g>
<g font-size="2.4">
<text x="271.1" y="244.4">MATERIAL:</text>
<text x="271.2" y="252">ACABADO SUPERFICIAL:</text>
<text x="271.3" y="248">Steel, Mild</text>
<text x="271.1" y="259.7">SCALE:</text>
<text x="350.4" y="260.8">DRAWN: Carlos Ruiz Madrigal</text>
<text x="391.1" y="260.6">16/09/2015</text>
<text x="350.5" y="267">CHECKED: Antonio Garcia</text>
<text x="391.2" y="266.7">16/09/2015</text>
<text x="350.5" y="271.4">DWG NO:</text>
<text x="350.7" y="276.9">Id. Ref:</text>
<text x="350.7" y="282.8">REV</text>
<text x="371.1" y="282.9">SIZE</text>
<text x="390.8" y="283">SHEET</text>
</g>
</svg>
